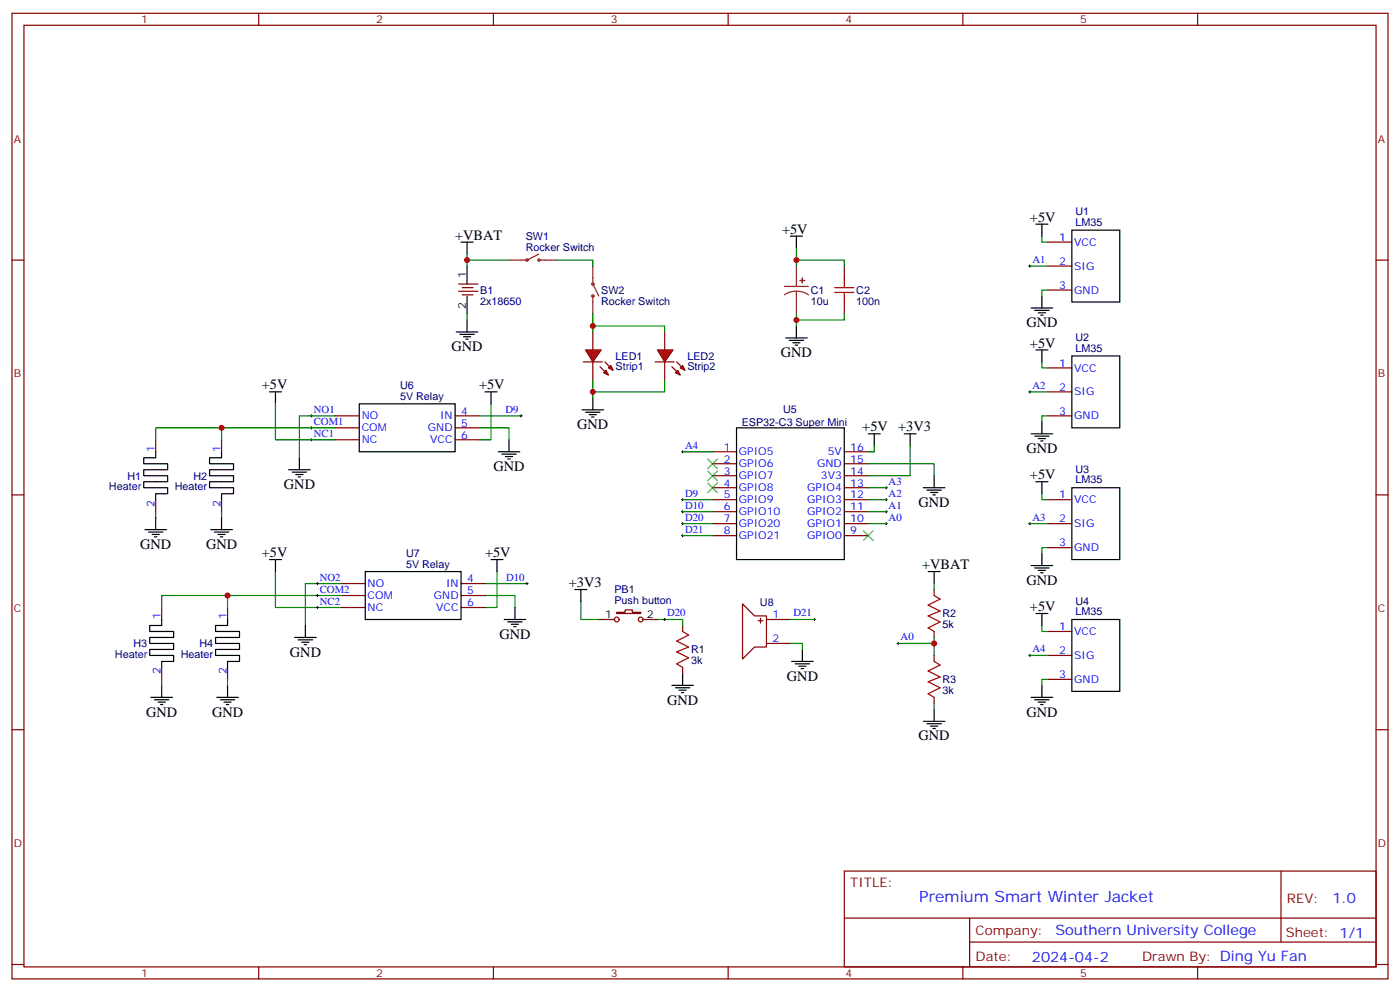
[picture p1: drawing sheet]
<svg xmlns="http://www.w3.org/2000/svg" width="412mm" height="292mm" viewBox="0 0 412 292" stroke-linecap="round" stroke-linejoin="round" font-family="sans-serif">
<g fill="none" stroke="#870000" stroke-width=".35">
<path d="M3.5 3.9h405.4v284.4h-405.4zM7.1 7.4h398.2v277.3h-398.2zM76.2 3.9v3.5M145.3 3.9v3.5M214.5 3.9v3.5M283.6 3.9v3.5M352.8 3.9v3.5M3.5 76.6h3.6M248.7 78.4v3.5M308.7 71.3h7M308.7 78.4h7M405.3 76.6h3.6"/>
<path d="M248.7 88.9v3.6M308.7 85.4h7M308.7 108.3h7M308.7 115.4h7M209.9 133h7.1M209.9 136.6h7.1M248.7 133h7.1M248.7 136.6h7.1M308.7 122.4h7M3.5 145.7h3.6M209.9 140.1h7.1M209.9 143.6h7.1"/>
<path d="M209.9 147.1h7.1M209.9 150.7h7.1M209.9 154.2h7.1M209.9 157.7h7.1M248.7 140.1h7.1M248.7 143.6h7.1M248.7 147.1h7.1M248.7 150.7h7.1M248.7 154.2h7.1M248.7 157.7h7.1M308.7 147.1h7M308.7 154.2h7"/>
<path d="M405.3 145.7h3.6M308.7 161.3h7M176.4 182.4h4.6M181.7 180.3h2.4v-.7h2.2v.7h2.4v.4h-7zM189.4 182.4h4.6M308.7 185.9h7M308.7 193h7M3.5 214.9h3.6M308.7 200.1h7M405.3 214.9h3.6M248.7 256.5h156.6v28.2h-156.6zM377.3 256.5v20.9"/>
<path d="M248.7 270.4h156.5M285.6 277.4h119.6M285.6 270.4v14.1M3.5 284h3.6M76.2 284.7v3.6M145.3 284.7v3.6M214.5 284.7v3.6M283.6 284.7v3.6M352.8 284.7v3.6M405.3 284h3.6"/>
<circle cx="181.7" cy="182.4" r=".71"/>
<circle cx="188.7" cy="182.4" r=".71"/>
</g>
<path d="M315.7 67.8h14.1v21.1h-14.1zM303.7 90.7h6.4M304.8 91.4h4.2M305.9 92.1h2.1M306.6 92.8h.7M306.9 87.2v3.5M315.7 104.8h14.1v21.2h-14.1zM217 126h31.7v38.8h-31.7zM315.7 143.6h14.1v21.2h-14.1zM315.7 182.4h14.1v21.2h-14.1z" fill="none" stroke="#000" stroke-width=".35"/>
<path d="M306.9 69.5v1.8h1.8M308.7 85.4h-1.8v1.8" fill="none" stroke="#008700" stroke-width=".35"/>
<path d="M234.6 78.4v5.9M231.1 84.3h7M234.6 85.8l-1.9 .2-1.6 .8M234.6 85.8l1.8 .2 1.7 .8M234.6 85.8v6.7" fill="none" stroke="#8c2424" stroke-width=".35"/>
<g fill="#8c2424" stroke="#8c2424" stroke-width=".35">
<path d="M235.7 82.6h1.4z"/>
<path d="M236.3 81.9l.1 1.4z"/>
</g>
<path d="M245.9 86.1h5.6M245.9 84.7h5.6M248.7 81.9v2.8M248.7 86.1v2.8" fill="none" stroke="#a10000" stroke-width=".35"/>
<g fill="#f00" stroke="#870000" stroke-width=".35">
<path d="M172.5 103h4.6l-2.5 3.6z"/>
<path d="M171.8 106.6h5.6z"/>
</g>
<g fill="#870000" stroke="#870000" stroke-width=".35">
<path d="M178.2 106.6l1.4 1.4z"/>
<path d="M176.7 108l1.5 1.4z"/>
</g>
<g fill="#f00" stroke="#870000" stroke-width=".35">
<path d="M179.2 108.3l.7-.7 .7 1.4z"/>
<path d="M177.8 109.7l.7-.7 .7 1.5z"/>
</g>
<path d="M174.6 97.8v5.2M174.6 106.6v5.3" fill="none" stroke="#870000" stroke-width=".35"/>
<g fill="#f00" stroke="#870000" stroke-width=".35">
<path d="M193.7 103h4.6l-2.5 3.6z"/>
<path d="M193 106.6h5.6z"/>
</g>
<g fill="#870000" stroke="#870000" stroke-width=".35">
<path d="M199.3 106.6l1.4 1.4z"/>
<path d="M197.9 108l1.4 1.4z"/>
</g>
<g fill="#f00" stroke="#870000" stroke-width=".35">
<path d="M200.4 108.3l.7-.7 .7 1.4z"/>
<path d="M199 109.7l.7-.7 .7 1.5z"/>
</g>
<g fill="none" stroke="#870000" stroke-width=".35">
<path d="M135.1 83.6h5.7M135.1 85.8h5.7M136.2 84.7h3.1M136.2 86.8h3.1M195.8 97.8v5.2M195.8 106.6v5.3M45.9 129.5v3.5M65.3 129.5v3.5M98.8 122.4h7M98.8 126h7M98.8 129.5h7M134.1 122.4h7"/>
<path d="M134.1 126h7M134.1 129.5h7M45.9 147.1v3.6M65.3 147.1v3.6M47.6 178.9v3.5M67 178.9v3.5M100.5 171.8h7.1M100.5 175.4h7.1M100.5 178.9h7.1M135.8 171.8h7.1M135.8 175.4h7.1M135.8 178.9h7.1"/>
<path d="M218.7 177.8l3.5 3.6h3.6v9.1h-3.6l-3.5 3.6zM275.2 173.6v1.8M47.6 196.5v3.6M67 196.5v3.6M201.1 184.2v1.7M201.1 196.5v1.8M223.3 182.8h1.4M224 182.1v1.4M225.8 182.4h7M225.8 189.5h7M275.2 185.9v1.8M275.2 193v1.8"/>
<path d="M275.2 205.4v1.7"/>
</g>
<g fill="none" stroke="#000" stroke-width=".35">
<path d="M135.8 71.3h3.5M137.6 71.3v3.5M137.6 78.4v5.2M232.8 69.5h3.6M234.6 69.5v3.6M305.2 66h3.5M306.9 66v3.5M134.4 97.8h6.4M135.5 98.5h4.2M136.5 99.2h2.1M137.2 99.9h.7M137.6 87.2v5.3"/>
<path d="M137.6 94.2v3.6M231.4 99.5h6.4M234.6 96v3.5M79.4 115.4h3.5M81.1 115.4v3.5M105.8 118.9h28.3v14.1h-28.3zM142.9 115.4h3.5M144.6 115.4v3.5M174.6 117.2v3.5M232.5 100.2h4.2M233.5 100.9h2.2M234.2 101.6h.7"/>
<path d="M305.2 103h3.5M306.9 103v3.6M45.9 133v1.8h-3.6v1.8h7.1v1.7h-7.1v1.8h7.1v1.8h-7.1v1.7h7.1v1.8h-3.5v1.7M65.3 133v1.8h-3.6v1.8h7.1v1.7h-7.1v1.8h7.1v1.8h-7.1v1.7h7.1v1.8h-3.5v1.7M85 138.3h6.4M86.1 139h4.2M87.1 139.7h2.2M88.2 134.8v3.5M146.8 133h6.3M147.8 133.7h4.2M148.9 134.4h2.1M149.6 135.1h.7"/>
<path d="M149.9 129.5v3.5M171.4 120.7h6.4M172.5 121.4h4.2M173.6 122.1h2.1M174.3 122.8h.7M255.8 127.7h3.5M257.5 127.7v3.6M266.3 127.7h3.6M268.1 127.7v3.6M303.7 127.7h6.4M304.8 128.4h4.2M305.9 129.2h2.1"/>
<path d="M306.6 129.9h.7M306.9 124.2v3.5M42.7 156h6.3M43.7 156.7h4.3M44.8 157.4h2.1M45.5 158.1h.7M45.9 152.4v3.6M62.1 156h6.3M63.1 156.7h4.3M64.2 157.4h2.1M64.9 158.1h.7M65.3 152.4v3.6"/>
<path d="M87.8 140.4h.7M272 143.6h6.3M273 144.3h4.3M274.1 145h2.1M274.8 145.7h.7M275.2 140.1v3.5M305.2 141.9h3.5M306.9 141.9v3.5M79.4 164.8h3.5M81.1 164.8v3.5M107.6 168.3h28.2v14.1h-28.2zM144.6 164.8h3.6"/>
<path d="M146.4 164.8v3.5M151.7 178.9v3.5M169.3 173.6h3.6M171.1 173.6v3.5M273.4 168.3h3.5M275.2 168.3v3.5M303.7 166.5h6.4M304.8 167.3h4.2M305.9 168h2.1M306.6 168.7h.7M306.9 163v3.5M47.6 182.4v1.8h-3.5v1.7h7.1v1.8h-7.1v1.8h7.1v1.7h-7.1v1.8h7.1v1.8h-3.6v1.7"/>
<path d="M67 182.4v1.8h-3.5v1.7h7.1v1.8h-7.1v1.8h7.1v1.7h-7.1v1.8h7.1v1.8h-3.6v1.7M86.8 187.7h6.3M87.8 188.4h4.3M88.9 189.1h2.1M89.6 189.8h.7M90 184.2v3.5M148.5 182.4h6.4M149.6 183.1h4.2M150.6 183.8h2.2M151.3 184.5h.7M201.1 198.3v3.5M233.2 194.8h6.3"/>
<path d="M234.2 195.5h4.3M235.3 196.2h2.1M236 196.9h.7M236.4 191.2v3.6M305.2 180.7h3.5M306.9 180.7v3.5M44.4 205.4h6.4M45.5 206.1h4.2M46.6 206.8h2.1M47.3 207.5h.7M47.6 201.8v3.6M63.9 205.4h6.3"/>
<path d="M64.9 206.1h4.2M66 206.8h2.1M66.7 207.5h.7M67 201.8v3.6M197.9 201.8h6.4M199 202.5h4.2M200 203.2h2.1M200.7 203.9h.7M272 212.4h6.3M273 213.1h4.3M274.1 213.8h2.1M274.8 214.5h.7"/>
<path d="M275.2 208.9v3.5M303.7 205.4h6.4M304.8 206.1h4.2M305.9 206.8h2.1M306.6 207.5h.7M306.9 201.8v3.6"/>
</g>
<g fill="none" stroke="#8c2424" stroke-width=".35">
<path d="M149.9 76.6h5M158.7 74.8l-3.5 1.8M158.7 76.6h5.3M174.6 78.4v4.9M174.6 83.6l1.8 3.6M174.6 87.2v5.3"/>
<circle cx="155.2" cy="76.6" r=".35"/>
<circle cx="158.8" cy="76.6" r=".35"/>
<circle cx="174.6" cy="83.6" r=".35"/>
<circle cx="174.6" cy="87.2" r=".35"/>
</g>
<g fill="none" stroke="#008700" stroke-width=".35">
<path d="M137.6 74.8v1.8M149.9 76.6h-12.3v1.8M164 76.6h10.6v1.8M234.6 78.4v-1.8h14.1v1.8M234.6 73.1v3.5M303.4 78.4h5.3M137.6 92.5v1.7M174.6 97.8v-1.8h21.2v1.8M174.6 92.5v3.5M234.6 92.5v3.5M248.7 92.5v1.7h-14.1M81.1 118.9v10.6h17.7"/>
<path d="M144.6 118.9v10.6h-3.5M174.6 111.9v5.3M195.8 111.9v3.5h-21.2M303.4 115.4h5.3M306.9 106.6v1.7h1.8M65.3 126h-19.4v3.5M98.8 126h-33.5v3.5M98.8 122.4h-10.6v12.4M141.1 126h8.8v3.5M141.1 122.4h12.4M201.1 133h8.8M255.8 136.6h19.4v3.5"/>
<path d="M257.5 131.3v1.7h-1.7M268.1 131.3v8.8h-12.3M308.7 122.4h-1.8v1.8M45.9 150.7v1.7M65.3 150.7v1.7M201.1 154.2h8.8M201.1 150.7h8.8M201.1 147.1h8.8M201.1 157.7h8.8M255.8 150.7h5.3M255.8 147.1h5.3M255.8 143.6h5.3"/>
<path d="M255.8 154.2h5.3M303.4 154.2h5.3M306.9 145.4v1.7h1.8M67 175.4h-19.4v3.5M81.1 168.3v10.6h19.4M100.5 171.8h-10.5v12.4M100.5 175.4h-33.5v3.5M142.9 175.4h8.8v3.5M142.9 171.8h12.3M146.4 168.3v10.6h-3.5M171.1 177.1v5.3h5.3M275.2 171.8v1.8"/>
<path d="M308.7 161.3h-1.8v1.7M194 182.4h7.1v1.8M232.8 189.5h3.6v1.7M232.8 182.4h7.1M264.6 189.5h10.6M275.2 187.7v5.3M303.4 193h5.3M306.9 184.2v1.7h1.8M47.6 200.1v1.7M67 200.1v1.7M275.2 207.1v1.8M308.7 200.1h-1.8v1.7"/>
</g>
<g fill="none" stroke="#000" stroke-width=".29">
<path d="M303 78.4h.7M303.4 78v.7M303 115.4h.7M303.4 115v.7M91.4 122.4h.7M91.4 129.5h.7M91.4 126h.7M91.7 122.1v.7M91.7 125.6v.7M91.7 129.2v.7M153.1 122.4h.7M153.5 122.1v.7"/>
<path d="M200.7 133h.7M201.1 132.7v.7M200.7 154.2h.7M200.7 150.7h.7M200.7 147.1h.7M200.7 157.7h.7M201.1 146.8v.7M201.1 150.3v.7M201.1 153.8v.8M201.1 157.4v.7M260.7 154.2h.7M260.7 150.7h.7"/>
<path d="M260.7 147.1h.7M260.7 143.6h.7M261.1 143.3v.7M261.1 146.8v.7M261.1 150.3v.7M261.1 153.8v.8M303 154.2h.7M303.4 153.8v.8M93.1 171.8h.7M93.1 175.4h.7M93.1 178.9h.7M93.5 171.5v.7"/>
<path d="M93.5 175v.7M93.5 178.5v.7M154.9 171.8h.7M155.2 171.5v.7M195.4 182.4h.7M195.8 182.1v.7M239.5 182.4h.7M239.9 182.1v.7M264.2 189.5h.7M264.6 189.1v.7M303 193h.7M303.4 192.7v.7"/>
</g>
<path d="M208.5 135.1l2.8 2.9M208.5 138.7l2.8 2.8M211.3 135.1l-2.8 2.9M211.3 138.7l-2.8 2.8M208.5 142.2l2.8 2.8M211.3 142.2l-2.8 2.8M254.4 156.3l2.8 2.8M257.2 156.3l-2.8 2.8" fill="none" stroke="#3c3" stroke-width=".35"/>
<path d="M275.2 175.4l1.7 1-3.5 1.8 3.5 1.8-3.5 1.4 3.5 1.7-3.5 1.8 1.8 1M201.1 185.9l1.7 1.1-3.5 1.8 3.5 1.7-3.5 1.4 3.5 1.8-3.5 1.8 1.8 1M275.2 194.8l1.7 1-3.5 1.8 3.5 1.8-3.5 1.4 3.5 1.7-3.5 1.8 1.8 1.1" fill="none" stroke="#a10000" stroke-width=".35"/>
<g fill="#c00">
<circle cx="174.6" cy="115.4" r=".88"/>
<circle cx="174.6" cy="96" r=".88"/>
<circle cx="234.6" cy="94.2" r=".88"/>
<circle cx="137.6" cy="76.6" r=".88"/>
<circle cx="275.2" cy="189.5" r=".88"/>
<circle cx="65.3" cy="126" r=".88"/>
<circle cx="234.6" cy="76.6" r=".88"/>
<circle cx="67" cy="175.4" r=".88"/>
</g>
<text font-size="4.6" fill="#00f" x="270.8" y="265.5">Premium Smart Winter Jacket</text>
<g font-size="4.2">
<text x="303.4" y="65.3">+5V</text>
<text x="134.1" y="70.6">+VBAT</text>
<text x="230.4" y="68.8">+5V</text>
<text x="302.3" y="96.3">GND</text>
<text x="133" y="103.4">GND</text>
<text x="230" y="105.2">GND</text>
<text x="303.4" y="102.3">+5V</text>
<text x="77.1" y="114.7">+5V</text>
<text x="141.1" y="114.7">+5V</text>
<text x="170" y="126.3">GND</text>
<text x="254" y="127">+5V</text>
<text x="264.6" y="127">+3V3</text>
<text x="302.3" y="133.4">GND</text>
<text x="83.6" y="144">GND</text>
<text x="145.4" y="138.7">GND</text>
<text x="303.4" y="141.1">+5V</text>
<text x="270.6" y="149.3">GND</text>
<text x="41.3" y="161.6">GND</text>
<text x="60.7" y="161.6">GND</text>
<text x="77.1" y="164.1">+5V</text>
<text x="142.9" y="164.1">+5V</text>
<text x="271.6" y="167.6">+VBAT</text>
<text x="167.6" y="172.9">+3V3</text>
<text x="302.3" y="172.2">GND</text>
<text x="303.4" y="180">+5V</text>
<text x="147.1" y="188.1">GND</text>
<text x="85.4" y="193.4">GND</text>
<text x="231.8" y="200.4">GND</text>
<text x="196.5" y="207.5">GND</text>
<text x="43.1" y="211">GND</text>
<text x="62.5" y="211">GND</text>
<text x="302.3" y="211">GND</text>
<text x="270.6" y="218.1">GND</text>
</g>
<g font-size="4.2" fill="#00f">
<text x="392.5" y="265.8">1.0</text>
<text x="310.9" y="275.3">Southern University College</text>
<text x="304" y="283.1">2024-04-2</text>
</g>
<g font-size="3.9" fill="#800">
<text x="250.5" y="261.1">TITLE:</text>
<text x="379.1" y="265.8">REV:</text>
<text x="287.4" y="275.3">Company:</text>
<text x="378.7" y="275.9">Sheet: 1/1</text>
<text x="287.4" y="283">Date:</text>
<text x="336.4" y="283.1">Drawn By: Ding Yu Fan</text>
</g>
<g font-size="3.2" fill="#800">
<text x="41.6" y="6.9">1</text>
<text x="110.8" y="6.9">2</text>
<text x="179.9" y="6.9">3</text>
<text x="249.1" y="6.9">4</text>
<text x="318.2" y="6.9">5</text>
<text x="4.1" y="42">A</text>
<text x="405.9" y="42">A</text>
<text x="4.1" y="111.2">B</text>
<text x="405.9" y="111.2">B</text>
<text x="4.1" y="180.3">C</text>
<text x="405.9" y="180.3">C</text>
<text x="4.1" y="249.4">D</text>
<text x="405.9" y="249.4">D</text>
<text x="41.6" y="287.7">1</text>
<text x="110.8" y="287.7">2</text>
<text x="179.9" y="287.7">3</text>
<text x="249.1" y="287.7">4</text>
<text x="318.2" y="287.7">5</text>
</g>
<g font-size="3.2" fill="#000080">
<text x="316.8" y="63.4">U1</text>
<text x="154.9" y="70.6">SW1</text>
<text x="316.8" y="66.5">LM35</text>
<text x="154.9" y="73.8">Rocker Switch</text>
<text x="141.5" y="89.7">2x18650</text>
<text x="141.5" y="86.6">B1</text>
<text x="177.1" y="89.7">Rocker Switch</text>
<text x="177.1" y="86.6">SW2</text>
<text x="238.8" y="89.7">10u</text>
<text x="238.8" y="86.6">C1</text>
<text x="252.2" y="89.7">100n</text>
<text x="252.2" y="86.6">C2</text>
<text x="316.8" y="100.4">U2</text>
<text x="181.3" y="106">LED1</text>
<text x="202.5" y="106">LED2</text>
<text x="316.8" y="103.6">LM35</text>
<text x="181.3" y="109.1">Strip1</text>
<text x="202.5" y="109.1">Strip2</text>
<text x="117.8" y="117.9">5V Relay</text>
<text x="117.8" y="114.7">U6</text>
<text x="218.5" y="125.4">ESP32-C3 Super Mini</text>
<text x="230.7" y="121.7">U5</text>
<text x="37.6" y="141.3">H1</text>
<text x="57" y="141.3">H2</text>
<text x="316.8" y="142.4">LM35</text>
<text x="316.8" y="139.2">U3</text>
<text x="32.1" y="144.4">Heater</text>
<text x="51.5" y="144.4">Heater</text>
<text x="119.6" y="167.3">5V Relay</text>
<text x="119.6" y="164.1">U7</text>
<text x="181" y="177.7">Push button</text>
<text x="181" y="174.6">PB1</text>
<text x="223.9" y="178.3">U8</text>
<text x="316.8" y="178">U4</text>
<text x="277.6" y="185">5k</text>
<text x="277.6" y="181.8">R2</text>
<text x="316.8" y="181.2">LM35</text>
<text x="39.3" y="190.7">H3</text>
<text x="58.7" y="190.7">H4</text>
<text x="33.9" y="193.7">Heater</text>
<text x="53.3" y="193.7">Heater</text>
<text x="203.6" y="195.6">3k</text>
<text x="203.6" y="192.4">R1</text>
<text x="277.6" y="201.2">R3</text>
<text x="277.6" y="204.4">3k</text>
</g>
<g font-size="3.2" fill="#00f">
<text x="312" y="70.9">1</text>
<text x="304.1" y="77.5">A1</text>
<text x="312" y="78">2</text>
<text x="316.4" y="72.4">VCC</text>
<text x="316.4" y="79.4">SIG</text>
<text x="312" y="85.1">3</text>
<text x="316.4" y="86.5">GND</text>
<text x="312" y="108">1</text>
<text x="316.4" y="109.4">VCC</text>
<text x="304.1" y="114.5">A2</text>
<text x="312" y="115">2</text>
<text x="316.4" y="116.5">SIG</text>
<text x="92.4" y="121.6">NO1</text>
<text x="92.4" y="125.1">COM1</text>
<text x="106.5" y="123.5">NO</text>
<text x="129.6" y="123.5">IN</text>
<text x="135.8" y="122.1">4</text>
<text x="135.8" y="125.6">5</text>
<text x="148.9" y="121.6">D9</text>
<text x="312" y="122.1">3</text>
<text x="316.4" y="123.5">GND</text>
<text x="92.4" y="128.6">NC1</text>
<text x="106.5" y="127">COM</text>
<text x="106.5" y="130.6">NC</text>
<text x="126.1" y="127">GND</text>
<text x="126.7" y="130.6">VCC</text>
<text x="135.8" y="129.2">6</text>
<text x="45.5" y="133" transform="rotate(-90 45.5 133)">1</text>
<text x="64.9" y="133" transform="rotate(-90 64.9 133)">1</text>
<text x="201.8" y="132.2">A4</text>
<text x="213.2" y="132.7">1</text>
<text x="213.2" y="136.2">2</text>
<text x="217.7" y="134.1">GPIO5</text>
<text x="217.7" y="137.6">GPIO6</text>
<text x="240.7" y="137.6">GND</text>
<text x="243.8" y="134.1">5V</text>
<text x="250.5" y="132.7">16</text>
<text x="250.5" y="136.2">15</text>
<text x="213.2" y="139.7">3</text>
<text x="213.2" y="143.3">4</text>
<text x="217.7" y="141.1">GPIO7</text>
<text x="241.8" y="141.1">3V3</text>
<text x="250.5" y="139.7">14</text>
<text x="250.5" y="143.3">13</text>
<text x="261.8" y="142.7">A3</text>
<text x="45.5" y="149.2" transform="rotate(-90 45.5 149.2)">2</text>
<text x="64.9" y="149.2" transform="rotate(-90 64.9 149.2)">2</text>
<text x="201.8" y="149.8">D10</text>
<text x="201.8" y="146.3">D9</text>
<text x="213.2" y="146.8">5</text>
<text x="217.7" y="144.7">GPIO8</text>
<text x="217.7" y="148.2">GPIO9</text>
<text x="237.8" y="148.2">GPIO3</text>
<text x="237.8" y="144.7">GPIO4</text>
<text x="250.5" y="146.8">12</text>
<text x="261.8" y="149.8">A1</text>
<text x="261.8" y="146.3">A2</text>
<text x="312" y="146.8">1</text>
<text x="316.4" y="148.2">VCC</text>
<text x="201.8" y="153.3">D20</text>
<text x="213.2" y="150.3">6</text>
<text x="213.2" y="153.8">7</text>
<text x="217.7" y="151.7">GPIO10</text>
<text x="217.7" y="155.3">GPIO20</text>
<text x="237.8" y="155.3">GPIO1</text>
<text x="237.8" y="151.7">GPIO2</text>
<text x="250.5" y="153.8">10</text>
<text x="250.5" y="150.3">11</text>
<text x="261.8" y="153.3">A0</text>
<text x="304.1" y="153.3">A3</text>
<text x="312" y="153.8">2</text>
<text x="316.4" y="155.3">SIG</text>
<text x="201.8" y="156.8">D21</text>
<text x="213.2" y="157.4">8</text>
<text x="217.7" y="158.8">GPIO21</text>
<text x="237.8" y="158.8">GPIO0</text>
<text x="250.5" y="157.4">9</text>
<text x="312" y="160.9">3</text>
<text x="316.4" y="162.3">GND</text>
<text x="94.2" y="171">NO2</text>
<text x="108.3" y="172.9">NO</text>
<text x="131.4" y="172.9">IN</text>
<text x="137.6" y="171.5">4</text>
<text x="149.1" y="171">D10</text>
<text x="94.2" y="174.5">COM2</text>
<text x="94.2" y="178">NC2</text>
<text x="108.3" y="176.4">COM</text>
<text x="108.3" y="180">NC</text>
<text x="127.8" y="176.4">GND</text>
<text x="128.5" y="180">VCC</text>
<text x="137.6" y="175">5</text>
<text x="137.6" y="178.5">6</text>
<text x="47.3" y="182.4" transform="rotate(-90 47.3 182.4)">1</text>
<text x="66.7" y="182.4" transform="rotate(-90 66.7 182.4)">1</text>
<text x="196.5" y="181.5">D20</text>
<text x="227.5" y="182.1">1</text>
<text x="233.7" y="181.5">D21</text>
<text x="312" y="185.6">1</text>
<text x="227.5" y="189.1">2</text>
<text x="265.3" y="188.6">A0</text>
<text x="316.4" y="187">VCC</text>
<text x="304.1" y="192.1">A4</text>
<text x="312" y="192.7">2</text>
<text x="316.4" y="194.1">SIG</text>
<text x="47.3" y="198.6" transform="rotate(-90 47.3 198.6)">2</text>
<text x="66.7" y="198.6" transform="rotate(-90 66.7 198.6)">2</text>
<text x="312" y="199.7">3</text>
<text x="316.4" y="201.1">GND</text>
</g>
<g font-size="3.2">
<text x="137.2" y="81.9" transform="rotate(-90 137.2 81.9)">1</text>
<text x="137.2" y="91" transform="rotate(-90 137.2 91)">2</text>
<text x="178.3" y="182.1">1</text>
<text x="190.5" y="182.1">2</text>
</g>
</svg>
